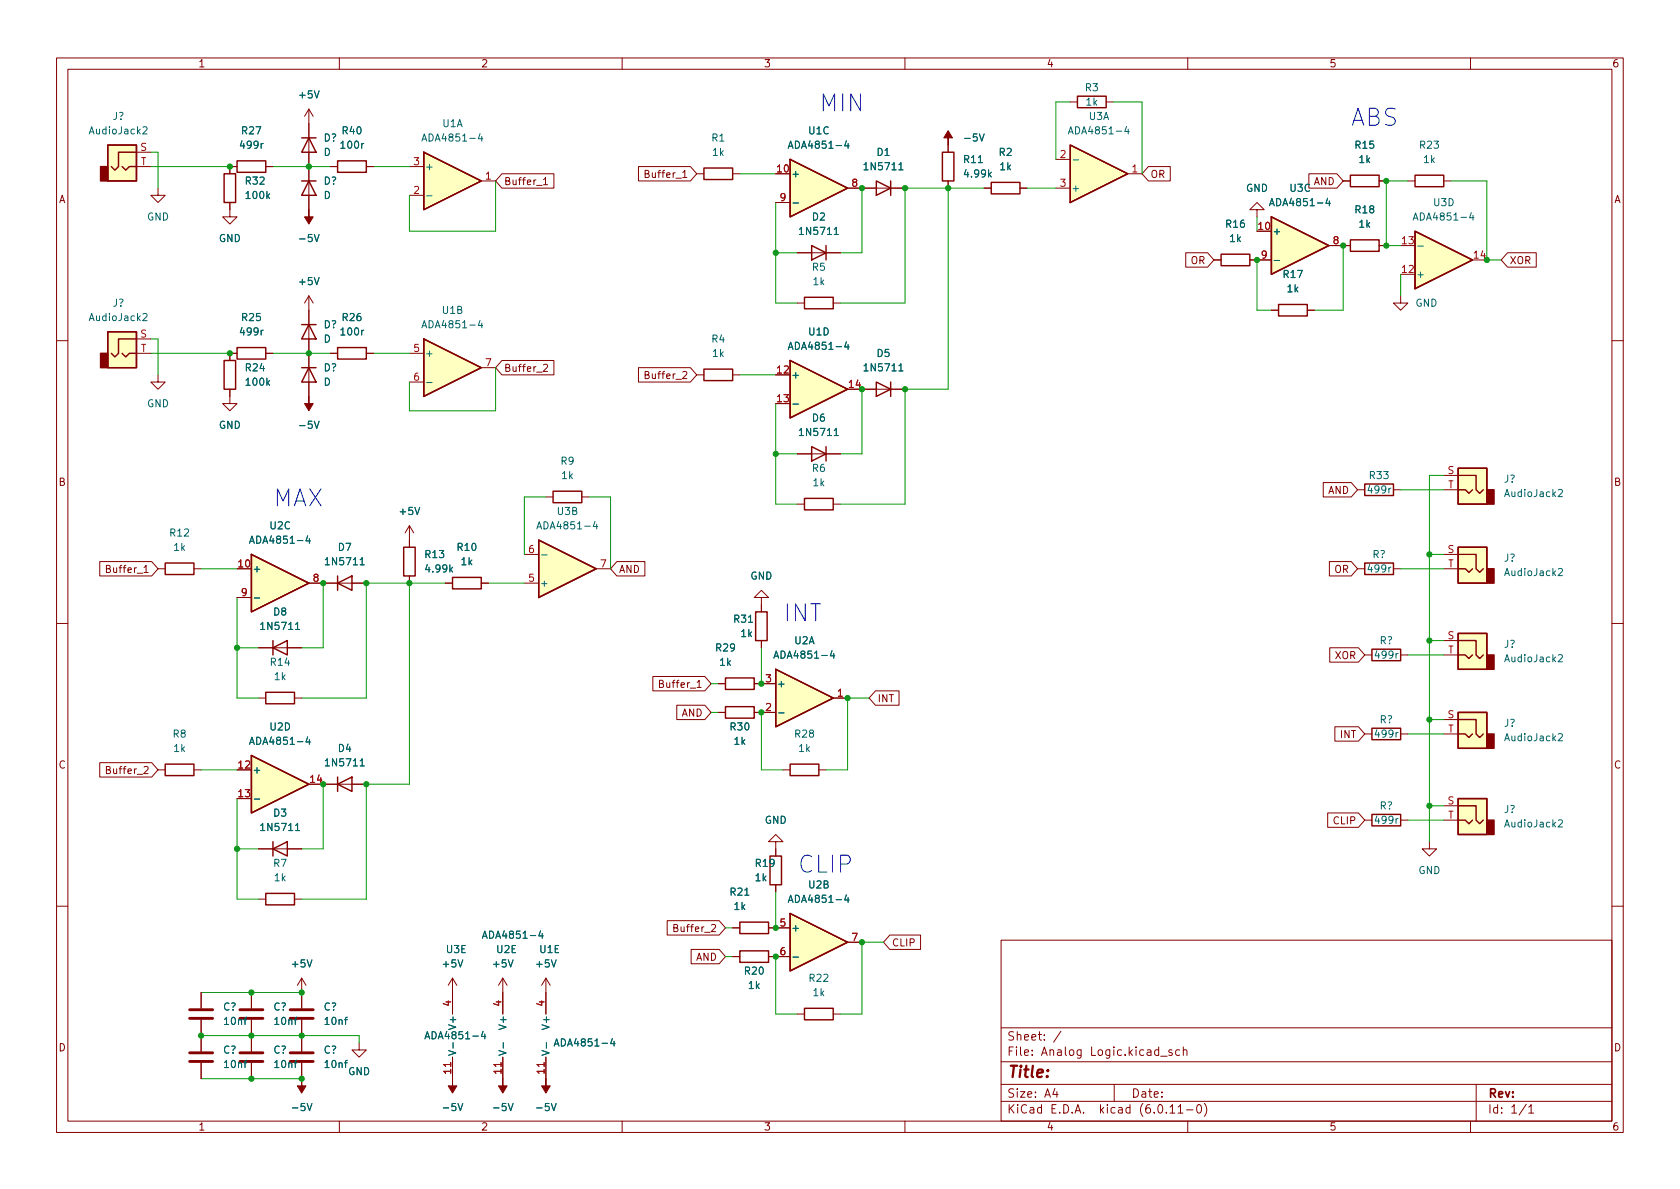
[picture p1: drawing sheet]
<svg xmlns="http://www.w3.org/2000/svg" width="297mm" height="210mm" viewBox="0 0 297 210" stroke-linecap="round" stroke-linejoin="round" font-family="sans-serif">
<g fill="none" stroke="#840000" stroke-width=".18">
<path d="M10 10.2h277v190.1h-277zM12 12.2h273v186.1h-273zM54.6 19.3v17.8M54.6 19.3l-.8 1.3M54.6 19.3l.8 1.3M60 10.2v2M110 10.2v2M160 10.2v2M189.2 18h1.3M195.6 18h1.2M210 10.2v2M260 10.2v2"/>
<path d="M24.1 29.5h2.6M24.1 26.9h2.6M27.9 33.3v1.2h1.3l-1.3 1.3-1.2-1.3h1.2M40.6 35.8v2.5h1.3l-1.3 1.3-1.2-1.3h1.2M41.9 29.5h-1.3v1.2M47 29.5h1.3M58.4 29.5h1.3M64.8 29.5h1.2M72.4 29.5h2.5M72.4 34.5h2.5M85.1 32h2.5M88.7 30.7h9.2v2.6h-9.2l-1.1-1.3z"/>
<path d="M96.1 31.8l.4-.4v1.3M96.1 32.7h.7M112.9 29.5h9.2l1.1 1.2-1.1 1.3h-9.2zM120.7 30.5l.4-.4v1.3M120.7 31.4h.7M123.2 30.7h1.3M129.5 30.7h1.3M137.2 30.7h2.5M137.2 35.8h2.5M149.9 33.3h10.1M167.6 25.6v1.3M167.6 32v1.3"/>
<path d="M174 33.3h1.3M180.3 33.3h1.3M186.7 28.2h2.5M186.7 33.3h2.5M199.4 30.7h2.5M203 29.5h3.9v2.5h-3.9l-1.1-1.3zM222.2 37.1h1.3l-1.3-1.3-1.2 1.3h1.2v1.2M231.4 30.7h5l1.1 1.3-1.1 1.3h-5zM237.5 32h1.3M243.8 32h1.3M248.9 32h1.3M255.3 32h1.2"/>
<path d="M24.1 59.9h2.6M54.6 52.3v17.8M54.6 52.3l-.8 1.3M54.6 52.3l.8 1.3M141 44.7h7.6M141 53.6h1.2M147.3 53.6h1.3M209.6 44.7h3.9l1.1 1.3-1.1 1.2h-3.9zM214.6 46h1.3M221 46h3.8M222.2 40.9h2.6M224.8 54.9h1.3"/>
<path d="M231.1 54.9h1.3M234.9 43.4h3.9M243.8 43.4h1.3M247.6 52.3v1.3h1.3l-1.3 1.3-1.2-1.3h1.2M247.6 48.5h2.6M247.6 43.4h2.6M260.3 46h2.6M266.5 44.7h5.1v2.5h-5.1l-1.1-1.2zM10 60.2h2M24.1 62.5h2.6M27.9 66.3v1.3h1.3l-1.3 1.2-1.2-1.2h1.2M40.6 68.8v2.6h1.3l-1.3 1.2-1.2-1.2h1.2"/>
<path d="M41.9 62.5h-1.3v1.2M47 62.5h1.3M58.4 62.5h1.3M64.8 62.5h1.2M72.4 62.5h2.5M72.4 67.6h2.5M85.1 65h2.5M88.7 63.7h9.2v2.6h-9.2l-1.1-1.3zM96.1 64.5l.5-.1 .2 .4-.8 .9h.8M112.9 65h9.2l1.1 1.3-1.1 1.3h-9.2zM120.7 65.8l.5-.1 .2 .3-.7 1h.7M123.2 66.3h1.3"/>
<path d="M129.5 66.3h1.3M137.2 66.3h2.5M137.2 71.4h2.5M149.9 68.8h10.1M285 60.2h2M17.6 99.3h9.2l1.1 1.3-1.1 1.2h-9.2zM72.4 93v3.8M72.4 93l-.8 1.2M72.4 93l.8 1.2M92.7 98h2.5M96.5 87.9h1.3M102.9 87.9h1.2"/>
<path d="M109.1 99.3h4.9v2.5h-4.9l-1.2-1.2zM141 80.3h7.6M141 89.1h1.2M147.3 89.1h1.3M234 85.3h4.9l1.1 1.3-1.1 1.3h-4.9zM235 99.3h3.9l1.1 1.3-1.1 1.2h-3.9zM240 86.6h1.3M246.4 86.6h1.2M255.3 98h2.5M255.3 84.1h2.5M255.3 86.6h2.5M10 110.2h2"/>
<path d="M25.5 100.3l.3-.3v1.2M25.5 101.2h.7M27.9 100.6h1.3M34.3 100.6h1.3M41.9 100.6h2.5M41.9 105.7h2.5M45.7 114.5h7.6M54.6 103.1h10.2M72.4 101.8v1.3M78.7 103.1h1.3M85.1 103.1h1.3M92.7 103.1h2.5"/>
<path d="M105.4 100.6h2.5M115.4 119.6h9.2l1.1 1.3-1.1 1.3h-9.2zM134.6 105.7h1.3l-1.3-1.3-1.3 1.3h1.3v2.5M134.6 113.3v1.2M235.1 114.5h5.1l1.1 1.3-1.1 1.3h-5.1zM240 100.6h1.3M241.3 115.8h1.3M246.4 100.6h1.2M247.6 115.8h1.3M255.3 100.6h2.5M255.3 113.3h2.5M255.3 115.8h2.5"/>
<path d="M285 110.2h2M17.6 134.9h9.2l1.1 1.2-1.1 1.3h-9.2zM25.5 135.7l.5-.2 .2 .4-.8 .9h.8M27.9 136.1h1.3M34.3 136.1h1.3M41.9 136.1h2.5M45.7 123.4h1.3M52.1 123.4h1.2M54.6 138.7h10.2M119.7 124.7h4.9l1.1 1.3-1.1 1.2h-4.9zM123.3 120.7l.3-.4v1.3M123.3 121.6h.7"/>
<path d="M127 120.9h1.3M127 126h1.3M133.3 120.9h3.9M133.3 126h3.9M138.4 136.1h1.3M144.8 136.1h1.2M147.3 123.4h2.6M154.8 122.2h4.2v2.5h-4.2l-1.1-1.3zM236 128.5h4.2l1.1 1.3-1.1 1.3h-4.2zM241.3 129.8h1.3M247.6 129.8h1.3M255.3 129.8h2.5"/>
<path d="M255.3 127.2h2.5M41.9 141.2h2.5M45.7 159h1.3M45.7 150.1h7.6M52.1 159h1.2M137.2 148.8h1.2l-1.2-1.2-1.3 1.2h1.3v2.6M137.2 156.5v1.2M234.7 143.8h5.5l1.1 1.2-1.1 1.3h-5.5zM241.3 145h1.3M247.6 145h1.3M252.7 148.8v1.3h1.3l-1.3 1.3-1.2-1.3h1.2M255.3 145h2.5"/>
<path d="M255.3 142.5h2.5M10 160.2h2M35.6 175.5v2.8M44.4 175.5v2.8M53.3 173v5.3M53.3 173l-.7 1.2M53.3 173l.8 1.2M80 173l-.8 1.2M80 173v6.3M80 173l.8 1.2M88.9 173l-.8 1.2M88.9 173v6.3"/>
<path d="M88.9 173l.8 1.2M96.5 173l-.7 1.2M96.5 173v6.3M96.5 173l.8 1.2M118 162.8h9.2l1.1 1.3-1.1 1.2h-9.2zM122.2 167.9h5l1.1 1.3-1.1 1.2h-5zM125.8 163.6l.5-.1 .2 .3-.8 .9h.8M129.5 169.2h1.3M129.5 164.1h1.3M135.9 169.2h3.8M135.9 164.1h3.8M141 179.3h1.2"/>
<path d="M147.3 179.3h1.3M149.9 166.6h2.5M157.3 165.3h5.5v2.6h-5.5l-1.1-1.3zM177 166.3h108v32h-108zM285 160.2h2M35.6 180.3v5.6M35.6 188v2.7M44.4 180.3v5.6M44.4 188v2.7M53.3 180.3v5.6M53.3 188v2.7M60 198.3v2"/>
<path d="M63.5 184.4v1.3h1.3l-1.3 1.2-1.3-1.2h1.3M80 186.9v3.8M88.9 186.9v3.8M96.5 186.9v3.8M110 198.3v2M160 198.3v2M177 194.8h108M177 191.8h108M177 187.8h108M177 181.8h108M182.5 186.5v.1M182.5 185.7v.1"/>
<path d="M184.6 183.8v.1M184.6 183v.1M187.6 182.4l-1.3 1.9M197 191.8v3M209.2 185.8l.2-.2 .4 .1 .1 .9M209.2 185.1v1.5M210 198.3v2M211.8 195.4l.1-.1a.81 .81 0 0 1 .6 .7 .81 .81 0 0 1-.3 .8h-.1a.81 .81 0 0 1-.6-.6 .81 .81 0 0 1 .3-.8zM212.9 195.1a1.72 1.72 0 0 1 0 2.3M260 198.3v2M261 191.8v6.5M270.3 195.8l.4-.5v1.5"/>
<path d="M270.3 196.8h.9"/>
</g>
<g fill="none" stroke="#840000" stroke-width=".25">
<path d="M190.5 17h5.1v2h-5.1zM19 25.6h5.1v6.4h-5.1zM21.6 29.5l.6 .6 .7-.6h1.2M24.1 26.9h-3.1v2.6l-.7 .6-.6-.6M39.6 30.7h2.1v5.1h-2.1zM41.9 28.4h5.1v2.1h-5.1zM53.3 32h2.6M53.3 24.4h2.6M54.6 32l1.3 2.5h-2.6zM54.6 24.4l1.3 2.5h-2.6zM59.7 28.4h5.1v2.1h-5.1zM74.9 26.9l10.2 5.1-10.2 5.1z"/>
<path d="M124.5 29.7h5v2h-5zM139.7 28.2l10.2 5.1-10.2 5zM154.9 32l2.6 1.3-2.6 1.2zM157.5 32v2.5M166.6 26.9h2.1v5.1h-2.1zM175.3 32.3h5v2h-5zM189.2 25.6l10.2 5.1-10.2 5.1zM224.8 38.3l10.1 5.1-10.1 5.1zM238.8 31h5v2h-5zM250.2 31h5.1v2h-5.1zM19 58.7h5.1v6.3h-5.1zM24.1 59.9h-3.1v2.6l-.7 .6-.6-.6"/>
<path d="M53.3 57.4h2.6M54.6 57.4l1.3 2.5h-2.6zM74.9 59.9l10.2 5.1-10.2 5.1zM142.2 52.6h5.1v2h-5.1zM143.5 43.4l2.5 1.3-2.5 1.3zM146 43.4v2.6M215.9 45h5.1v2h-5.1zM226.1 53.8h5v2.1h-5zM238.8 42.4h5v2h-5zM250.2 40.9l10.1 5.1-10.1 5zM21.6 62.5l.6 .6 .7-.6h1.2M39.6 63.7h2.1v5.1h-2.1z"/>
<path d="M41.9 61.5h5.1v2h-5.1zM53.3 65h2.6M54.6 65l1.3 2.6h-2.6zM59.7 61.5h5.1v2h-5.1zM124.5 65.3h5v2h-5zM139.7 63.7l10.2 5.1-10.2 5.1zM143.5 79l2.5 1.3-2.5 1.2zM146 79v2.5M154.9 67.6l2.6 1.2-2.6 1.3zM157.5 67.6v2.5M29.2 99.6h5.1v2h-5.1zM44.4 98l10.2 5.1-10.2 5.1z"/>
<path d="M71.4 96.8h2v5h-2zM95.2 95.5l10.2 5.1-10.2 5.1zM97.8 86.9h5.1v2h-5.1zM142.2 88.1h5.1v2.1h-5.1zM241.3 99.6h5.1v2h-5.1zM241.3 85.6h5.1v2h-5.1zM257.8 82.8h5.1v6.3h-5.1zM257.8 96.8h5.1v6.3h-5.1zM257.8 86.6h1.3l.6 .6 .6-.6M257.8 84.1h3.2v2.5l.6 .6 .7-.6M257.8 98h3.2v2.6l.6 .6 .7-.6M48.3 114.5l2.5-1.2v2.5z"/>
<path d="M48.3 113.3v2.5M59.7 103.1l2.5-1.3v2.6zM59.7 101.8v2.6M80 102.1h5.1v2h-5.1zM128.3 119.9h5v2h-5zM133.6 108.2h2v5.1h-2zM137.2 118.4l10.1 5-10.1 5.1zM242.6 114.8h5v2h-5zM257.8 112h5.1v6.4h-5.1zM257.8 100.6h1.3l.6 .6 .6-.6M257.8 115.8h1.3l.6 .7 .6-.7M257.8 113.3h3.2v2.5l.6 .7 .7-.7"/>
<path d="M29.2 135.1h5.1v2.1h-5.1zM44.4 133.6l10.2 5.1-10.2 5.1zM47 122.4h5.1v2.1h-5.1zM59.7 138.7l2.5-1.3v2.5zM59.7 137.4v2.5M128.3 125h5v2h-5zM139.7 135.1h5.1v2.1h-5.1zM242.6 128.8h5v2h-5zM257.8 126h5.1v6.3h-5.1zM257.8 129.8h1.3l.6 .6 .6-.6M257.8 127.2h3.2v2.6l.6 .6 .7-.6M47 158h5.1v2h-5.1z"/>
<path d="M48.3 150.1l2.5-1.3v2.6zM48.3 148.8v2.6M136.1 151.4h2.1v5.1h-2.1zM242.6 144h5v2h-5zM257.8 141.2h5.1v6.4h-5.1zM257.8 145h1.3l.6 .7 .6-.7M257.8 142.5h3.2v2.5l.6 .7 .7-.7M130.8 168.1h5.1v2.1h-5.1zM130.8 163.1h5.1v2h-5.1zM139.7 161.5l10.2 5.1-10.2 5.1zM142.2 178.3h5.1v2h-5.1z"/>
</g>
<g fill="#ffffc2" stroke="#ffffc2" stroke-width=".18">
<path d="M250.2 40.9l10.1 5.1-10.1 5z"/>
<path d="M224.8 38.3l10.1 5.1-10.1 5.1z"/>
<path d="M189.2 25.6l10.2 5.1-10.2 5.1z"/>
<path d="M139.7 28.2l10.2 5.1-10.2 5z"/>
<path d="M95.2 95.5l10.2 5.1-10.2 5.1z"/>
<path d="M257.8 82.8h5.1v6.3h-5.1z"/>
<path d="M257.8 96.8h5.1v6.3h-5.1z"/>
<path d="M257.8 112h5.1v6.4h-5.1z"/>
<path d="M44.4 98l10.2 5.1-10.2 5.1z"/>
<path d="M257.8 126h5.1v6.3h-5.1z"/>
<path d="M257.8 141.2h5.1v6.4h-5.1z"/>
<path d="M44.4 133.6l10.2 5.1-10.2 5.1z"/>
<path d="M139.7 63.7l10.2 5.1-10.2 5.1z"/>
<path d="M74.9 59.9l10.2 5.1-10.2 5.1z"/>
<path d="M139.7 161.5l10.2 5.1-10.2 5.1z"/>
<path d="M19 58.7h5.1v6.3h-5.1z"/>
<path d="M137.2 118.4l10.1 5-10.1 5.1z"/>
<path d="M19 25.6h5.1v6.4h-5.1z"/>
<path d="M74.9 26.9l10.2 5.1-10.2 5.1z"/>
</g>
<g fill="none" stroke="#006464" stroke-width=".18">
<path d="M55.6 16.1l.4 1.2 .4-1.2M25.3 22.5l.5-.1 .2 .4-.8 .9h.8M46.5 25.4l-.3 .2M47.3 34.6l.4 .5M47.7 34.3l-.5 .4M64.3 25.4l-.3 .2M75.4 34.6h1M84.9 23.6l-.3 .9h.8M85.2 24.1v.9M140.2 35.9h1M149.6 24.9l-.3 .9h.8M150 25.4v.8"/>
<path d="M158.9 29.1l.4-.3v1.2M158.9 30h.8M173 28.8h.7M173.2 23.7l.4 1.3 .4-1.3M174.9 30.8l.4 .5M175.3 30.5l-.5 .4M189.7 28.3h1M199.2 22.4l-.3 .9h.8M199.5 22.8v.9M234.7 35.1l-.3 .9h.8M235 35.5v.9M260.1 37.6l-.3 .9h.8"/>
<path d="M260.4 38.1v.8M25.3 55.6l.5-.2 .2 .4-.8 .9h.8M46.5 58.4l-.3 .2M55.6 49.1l.4 1.3 .4-1.3M55.6 41.5l.4 1.2 .4-1.2M64.3 58.4l-.3 .2M84.9 56.6l-.3 .9h.8M85.2 57.1v.9M147.5 40.6l.4-.4v1.3M147.5 41.5h.7M225.3 46.1h1M250.7 43.5h1"/>
<path d="M47.3 67.6l.4 .5M47.7 67.3l-.5 .5M55.6 74.5l.4 1.3 .4-1.3M75.4 67.6h1M140.2 71.5h1M147.5 76.1l.4-.3v1.2M147.5 77h.7M149.6 60.5l-.3 .9h.8M150 60.9v.9M158.9 64.7l.4-.4v1.3M158.9 65.6h.8M54.4 94.7l-.3 .9h.8"/>
<path d="M54.7 95.2v.9M63.7 99l.3-.4v1.3M63.7 99.9h.7M73.4 89.7l.4 1.3 .4-1.3M95.8 98.1h.9M105.2 92.2l-.3 .9h.8M105.5 92.7v.8M245.9 86.3l-.3 .3M275.5 86.7l.5-.2 .3 .4-.8 .9h.8M45 105.7h.9M52.3 110.4l.3-.4v1.3M52.3 111.3h.7"/>
<path d="M79.7 100.7l.3 .5M80 100.3l-.5 .5M132.3 110h.8M147.1 115.1l-.3 .9h.8M147.4 115.5v.9M245.9 100.3l-.3 .2M247.2 115.5l-.4 .3M275.5 100.6l.5-.1 .3 .4-.8 .9h.8M275.5 115.9l.5-.1 .3 .3-.8 .9h.8M54.4 130.3l-.3 .9h.8M54.7 130.8v.8M63.7 134.5l.3-.3v1.2"/>
<path d="M63.7 135.4h.7M137.7 126.1h.9M247.2 129.5l-.4 .3M275.5 129.8l.5-.1 .3 .4-.8 .9h.8M45 141.3h.9M52.3 146l.3-.4v1.3M52.3 146.9h.7M131.7 158.3h.7M149.6 158.2l-.3 .9h.8M150 158.7v.9M247.2 144.8l-.4 .2M275.5 145.1l.5-.1 .3 .3-.8 .9h.8"/>
<path d="M43.6 179.9l-.3 .2v1.1M52.5 179.9l-.3 .2v1.1M54.3 169.7l.4 1.3 .5-1.3M61.4 179.9l-.3 .2v1.1M81 169.7l.4 1.3 .4-1.3M89.9 169.7l.4 1.3 .4-1.3M95.6 164.6l-.3 .9h.8M95.9 165.1v.8M97.5 169.7l.4 1.3 .4-1.3M140.2 169.2h1M43.1 180.3h.5M43.1 187.9h.5"/>
<path d="M43.6 187.5l-.3 .2v1.1M52 180.3h.5M52 187.9h.5M52.5 187.5l-.3 .2v1.1M54.3 195.1l.4 1.3 .5-1.3M60.9 180.3h.5M60.9 187.9h.5M61.4 187.5l-.3 .2v1.1M80.1 184.4v.9M81 195.1l.4 1.3 .4-1.3M85.4 182.4l-.3 .9h.8M85.7 182.9v.8"/>
<path d="M89 184.4v.9M89.9 195.1l.4 1.3 .4-1.3M96.6 184.4v.9M97.5 195.1l.4 1.3 .4-1.3M108.3 183.6l-.3 .9h.8M108.6 184.1v.9"/>
</g>
<path d="M33.5 178.6h4.1M42.4 178.6h4.1M51.3 178.6h4.1M33.5 180.1h4.1M33.5 187.7h4.1M33.5 186.2h4.1M42.4 180.1h4.1M42.4 187.7h4.1M42.4 186.2h4.1M51.3 180.1h4.1M51.3 187.7h4.1M51.3 186.2h4.1" fill="none" stroke="#840000" stroke-width=".51"/>
<g fill="#840000" stroke="#840000" stroke-width=".18">
<path d="M80 190.7v1.3h.8l-.8 1.3-.8-1.3h.8z"/>
<path d="M53.3 190.7v1.3h.8l-.8 1.3-.7-1.3h.7z"/>
<path d="M88.9 190.7v1.3h.8l-.8 1.3-.8-1.3h.8z"/>
<path d="M96.5 190.7v1.3h.8l-.8 1.3-.7-1.3h.7z"/>
<path d="M167.6 23.1l.8 1.3h-.8v1.2v-1.2h-.7z"/>
<path d="M54.6 70.1v1.3h.8l-.8 1.2-.8-1.2h.8z"/>
<path d="M54.6 37.1v1.2h.8l-.8 1.3-.8-1.3h.8z"/>
</g>
<path d="M79.7 187.9v.7M88.6 187.9v.7M96.2 187.9v.7" fill="none" stroke="#a90000" stroke-width=".18"/>
<g fill="#840000" stroke="#840000" stroke-width=".25">
<path d="M262.9 86.6h1.3v2.5h-1.3z"/>
<path d="M262.9 100.6h1.3v2.5h-1.3z"/>
<path d="M262.9 115.8h1.3v2.6h-1.3z"/>
<path d="M262.9 129.8h1.3v2.5h-1.3z"/>
<path d="M262.9 145h1.3v2.6h-1.3z"/>
<path d="M17.8 62.5h1.2v2.5h-1.2z"/>
<path d="M17.8 29.5h1.2v2.5h-1.2z"/>
</g>
<g fill="none" stroke="#009600" stroke-width=".18">
<path d="M189.2 18h-2.5v10.2M196.8 18h5.1v12.7M26.7 29.5h13.9M26.7 26.9h1.2v6.4M48.3 29.5h10.1M66 29.5h6.4M87.6 32v8.9h-15.2v-6.4M130.8 30.7h6.4M137.2 35.8v17.8h3.8M152.4 33.3v11.4h-3.8M167.6 33.3v35.5h-7.6v20.3h-11.4M174 33.3h-14v20.3h-11.4"/>
<path d="M181.6 33.3h5.1M222.2 38.3v2.6M248.9 32h-3.8v11.4h2.5M256.5 32h6.4v14h2.5M26.7 59.9h1.2v6.4M137.2 44.7h3.8M222.2 46v8.9h2.6M237.5 43.4v11.5h-5.1M247.6 48.5v3.8M26.7 62.5h13.9M48.3 62.5h10.1M66 62.5h6.4"/>
<path d="M87.6 65v7.6h-15.2v-5M130.8 66.3h6.4M137.2 71.4v17.7h3.8M152.4 68.8v11.5h-3.8M96.5 87.9h-3.8v10.1M104.1 87.9h3.8v12.7M137.2 80.3h3.8M247.6 86.6h7.7M252.7 98h2.6M255.3 84.1h-2.6v64.7M35.6 100.6h6.3M41.9 105.7v17.7h3.8"/>
<path d="M41.9 114.5h3.8M57.1 103.1v11.4h-3.8M72.4 103.1v35.6h-7.6v20.3h-11.5M78.7 103.1h-13.9v20.3h-11.5M86.4 103.1h6.3M134.6 114.5v6.4M247.6 100.6h7.7M248.9 115.8h6.4M252.7 113.3h2.6M35.6 136.1h6.3M57.1 138.7v11.4h-3.8M125.7 120.9h1.3"/>
<path d="M125.7 126h1.3M134.6 126v10.1h3.8M153.7 123.4h-3.8v12.7h-3.9M248.9 129.8h6.4M252.7 127.2h2.6M41.9 141.2v17.8h3.8M41.9 150.1h3.8M137.2 157.7v6.4M248.9 145h6.4M252.7 142.5h2.6M35.6 175.5h17.7M128.3 169.2h1.2"/>
<path d="M128.3 164.1h1.2M137.2 169.2v10.1h3.8M156.2 166.6h-3.8v12.7h-3.8M35.6 190.7h17.7M35.6 183.1h27.9v1.3"/>
</g>
<g fill="#009600" stroke="#009600" stroke-width=".18">
<circle cx="53.3" cy="190.7" r=".46"/>
<circle cx="53.3" cy="183.1" r=".46"/>
<circle cx="35.6" cy="183.1" r=".46"/>
<circle cx="44.4" cy="175.5" r=".46"/>
<circle cx="53.3" cy="175.5" r=".46"/>
<circle cx="44.4" cy="190.7" r=".46"/>
<circle cx="44.4" cy="183.1" r=".46"/>
<circle cx="57.1" cy="138.7" r=".46"/>
<circle cx="64.8" cy="138.7" r=".46"/>
<circle cx="72.4" cy="103.1" r=".46"/>
<circle cx="64.8" cy="103.1" r=".46"/>
<circle cx="57.1" cy="103.1" r=".46"/>
<circle cx="41.9" cy="150.1" r=".46"/>
<circle cx="41.9" cy="114.5" r=".46"/>
<circle cx="54.6" cy="62.5" r=".46"/>
<circle cx="40.6" cy="62.5" r=".46"/>
<circle cx="40.6" cy="29.5" r=".46"/>
<circle cx="54.6" cy="29.5" r=".46"/>
<circle cx="134.6" cy="126" r=".46"/>
<circle cx="152.4" cy="166.6" r=".46"/>
<circle cx="137.2" cy="169.2" r=".46"/>
<circle cx="137.2" cy="164.1" r=".46"/>
<circle cx="149.9" cy="123.4" r=".46"/>
<circle cx="134.6" cy="120.9" r=".46"/>
<circle cx="137.2" cy="44.7" r=".46"/>
<circle cx="137.2" cy="80.3" r=".46"/>
<circle cx="252.7" cy="127.2" r=".46"/>
<circle cx="252.7" cy="142.5" r=".46"/>
<circle cx="252.7" cy="113.3" r=".46"/>
<circle cx="252.7" cy="98" r=".46"/>
<circle cx="167.6" cy="33.3" r=".46"/>
<circle cx="160" cy="33.3" r=".46"/>
<circle cx="160" cy="68.8" r=".46"/>
<circle cx="152.4" cy="68.8" r=".46"/>
<circle cx="152.4" cy="33.3" r=".46"/>
<circle cx="237.5" cy="43.4" r=".46"/>
<circle cx="245.1" cy="32" r=".46"/>
<circle cx="245.1" cy="43.4" r=".46"/>
<circle cx="262.9" cy="46" r=".46"/>
<circle cx="222.2" cy="46" r=".46"/>
</g>
<g font-size="4.2" fill="#0000c2">
<text x="144.8" y="19.7">MIN</text>
<text x="238.8" y="22.3">ABS</text>
<text x="48.3" y="89.6">MAX</text>
<text x="138.4" y="109.9">INT</text>
<text x="141" y="154.4">CLIP</text>
</g>
<text font-size="2.8" fill="#840000" x="178" y="191.2">Title:</text>
<g font-size="2.1" fill="#840000">
<text x="178" y="184.5">Sheet:</text>
<text x="178" y="187.2">File:</text>
<text x="184.4" y="187.2">Analog</text>
<text x="193.5" y="187.2">Logic.kicad_sch</text>
<text x="178" y="197.4">KiCad</text>
<text x="178" y="194.6">Size:</text>
<text x="184.7" y="194.6">A4</text>
<text x="185.7" y="197.4">E.D.A.</text>
<text x="194.6" y="197.4">kicad</text>
<text x="200" y="194.6">Date:</text>
<text x="201.8" y="197.4">(6.0.11-0)</text>
<text x="263" y="194.6">Rev:</text>
<text x="263" y="197.4">Id:</text>
<text x="267.1" y="197.4">1/1</text>
</g>
<g font-size="1.8" fill="#840000">
<text x="35" y="12.3">1</text>
<text x="85" y="12.3">2</text>
<text x="135" y="12.3">3</text>
<text x="185" y="12.3">4</text>
<text x="235" y="12.3">5</text>
<text x="285" y="12.3">6</text>
<text x="89.1" y="33.1">Buffer_1</text>
<text x="113.7" y="31.8">Buffer_1</text>
<text x="203.4" y="31.8">OR</text>
<text x="232.2" y="33.1">AND</text>
<text x="10.4" y="36.3">A</text>
<text x="285.4" y="36.3">A</text>
<text x="210.4" y="47.1">OR</text>
<text x="266.9" y="47.1">XOR</text>
<text x="89.1" y="66.1">Buffer_2</text>
<text x="113.7" y="67.4">Buffer_2</text>
<text x="10.3" y="86.3">B</text>
<text x="234.8" y="87.7">AND</text>
<text x="285.3" y="86.3">B</text>
<text x="18.4" y="101.7">Buffer_1</text>
<text x="109.4" y="101.7">AND</text>
<text x="235.8" y="101.7">OR</text>
<text x="235.9" y="116.9">XOR</text>
<text x="116.2" y="122">Buffer_1</text>
<text x="155.1" y="124.6">INT</text>
<text x="120.5" y="127.1">AND</text>
<text x="236.8" y="130.9">INT</text>
<text x="10.3" y="136.3">C</text>
<text x="18.4" y="137.3">Buffer_2</text>
<text x="285.3" y="136.3">C</text>
<text x="235.5" y="146.1">CLIP</text>
<text x="118.8" y="165.2">Buffer_2</text>
<text x="157.6" y="167.7">CLIP</text>
<text x="123" y="170.3">AND</text>
<text x="10.3" y="186.3">D</text>
<text x="285.3" y="186.3">D</text>
<text x="35" y="200.3">1</text>
<text x="85" y="200.3">2</text>
<text x="135" y="200.3">3</text>
<text x="185" y="200.3">4</text>
<text x="235" y="200.3">5</text>
<text x="285" y="200.3">6</text>
</g>
<g font-size="1.8" fill="#006464">
<text x="52.6" y="17.8">+5V</text>
<text x="191.7" y="16.5">R3</text>
<text x="19.9" y="21.6">J?</text>
<text x="78.1" y="22.9">U1A</text>
<text x="191.8" y="19.1">1k</text>
<text x="192.4" y="21.6">U3A</text>
<text x="15.6" y="24.1">AudioJack2</text>
<text x="42.2" y="26.7">499r</text>
<text x="42.5" y="24.1">R27</text>
<text x="57.2" y="25.4">D?</text>
<text x="57.2" y="27.9">D</text>
<text x="59.9" y="26.7">100r</text>
<text x="60.3" y="24.1">R40</text>
<text x="74.4" y="25.4">ADA4851-4</text>
<text x="125.7" y="25.4">R1</text>
<text x="125.8" y="27.9">1k</text>
<text x="139.2" y="26.7">ADA4851-4</text>
<text x="142.8" y="24.1">U1C</text>
<text x="154.9" y="27.9">D1</text>
<text x="170.2" y="25.4">-5V</text>
<text x="170.2" y="29.2">R11</text>
<text x="176.5" y="27.9">R2</text>
<text x="188.7" y="24.1">ADA4851-4</text>
<text x="239.4" y="26.7">R15</text>
<text x="240.1" y="29.2">1k</text>
<text x="250.8" y="26.7">R23</text>
<text x="251.5" y="29.2">1k</text>
<text x="43.2" y="33">R32</text>
<text x="43.2" y="35.6">100k</text>
<text x="57.2" y="33">D?</text>
<text x="57.2" y="35.6">D</text>
<text x="75.1" y="30.5">+</text>
<text x="139.8" y="31.8">+</text>
<text x="152.4" y="30.5">1N5711</text>
<text x="170.2" y="31.8">4.99k</text>
<text x="176.6" y="30.5">1k</text>
<text x="189.4" y="34.3">+</text>
<text x="220.2" y="34.3">GND</text>
<text x="227.9" y="34.3">U3C</text>
<text x="25.9" y="39.4">GND</text>
<text x="141" y="41.9">1N5711</text>
<text x="143.5" y="39.4">D2</text>
<text x="216.5" y="40.6">R16</text>
<text x="224.3" y="36.8">ADA4851-4</text>
<text x="224.9" y="41.9">+</text>
<text x="239.4" y="38.1">R18</text>
<text x="240.1" y="40.6">1k</text>
<text x="249.7" y="39.4">ADA4851-4</text>
<text x="253.3" y="36.8">U3D</text>
<text x="38.6" y="43.2">GND</text>
<text x="52.6" y="43.2">-5V</text>
<text x="217.2" y="43.2">1k</text>
<text x="52.6" y="50.8">+5V</text>
<text x="143.5" y="48.3">R5</text>
<text x="143.6" y="50.8">1k</text>
<text x="226.7" y="49.5">R17</text>
<text x="227.4" y="52.1">1k</text>
<text x="250.3" y="49.5">+</text>
<text x="15.6" y="57.2">AudioJack2</text>
<text x="19.9" y="54.6">J?</text>
<text x="42.2" y="59.7">499r</text>
<text x="42.5" y="57.2">R25</text>
<text x="57.2" y="58.4">D?</text>
<text x="59.9" y="59.7">100r</text>
<text x="60.3" y="57.2">R26</text>
<text x="74.4" y="58.4">ADA4851-4</text>
<text x="78" y="55.9">U1B</text>
<text x="142.8" y="59.7">U1D</text>
<text x="250.2" y="54.6">GND</text>
<text x="57.2" y="61">D</text>
<text x="75.1" y="63.5">+</text>
<text x="125.7" y="61">R4</text>
<text x="125.8" y="63.5">1k</text>
<text x="139.2" y="62.2">ADA4851-4</text>
<text x="154.9" y="63.5">D5</text>
<text x="43.2" y="66">R24</text>
<text x="43.2" y="68.6">100k</text>
<text x="57.2" y="66">D?</text>
<text x="57.2" y="68.6">D</text>
<text x="139.8" y="67.3">+</text>
<text x="152.4" y="66">1N5711</text>
<text x="25.9" y="72.4">GND</text>
<text x="38.6" y="76.2">GND</text>
<text x="52.6" y="76.2">-5V</text>
<text x="141" y="77.5">1N5711</text>
<text x="143.5" y="74.9">D6</text>
<text x="99" y="82.6">R9</text>
<text x="143.5" y="83.8">R6</text>
<text x="99.1" y="85.1">1k</text>
<text x="143.6" y="86.4">1k</text>
<text x="241.6" y="87.6">499r</text>
<text x="241.9" y="85.1">R33</text>
<text x="265.8" y="85.7">J?</text>
<text x="265.8" y="88.3">AudioJack2</text>
<text x="29.8" y="95.3">R12</text>
<text x="47.5" y="94">U2C</text>
<text x="70.4" y="91.4">+5V</text>
<text x="94.7" y="94">ADA4851-4</text>
<text x="98.3" y="91.4">U3B</text>
<text x="30.6" y="97.8">1k</text>
<text x="43.9" y="96.5">ADA4851-4</text>
<text x="44.6" y="101.6">+</text>
<text x="57.2" y="100.3">1N5711</text>
<text x="59.6" y="97.8">D7</text>
<text x="74.9" y="99.1">R13</text>
<text x="74.9" y="101.6">4.99k</text>
<text x="80.6" y="97.8">R10</text>
<text x="81.4" y="100.3">1k</text>
<text x="241.6" y="101.6">499r</text>
<text x="242.6" y="99.1">R?</text>
<text x="265.8" y="99.7">J?</text>
<text x="95.4" y="104.1">+</text>
<text x="132.6" y="102.9">GND</text>
<text x="265.8" y="102.2">AudioJack2</text>
<text x="45.8" y="111.8">1N5711</text>
<text x="48.2" y="109.2">D8</text>
<text x="129.5" y="110.5">R31</text>
<text x="130.8" y="113">1k</text>
<text x="47.6" y="118.1">R14</text>
<text x="126.3" y="115.6">R29</text>
<text x="127.1" y="118.1">1k</text>
<text x="136.6" y="116.8">ADA4851-4</text>
<text x="140.3" y="114.3">U2A</text>
<text x="242.8" y="116.8">499r</text>
<text x="243.9" y="114.3">R?</text>
<text x="265.8" y="114.9">J?</text>
<text x="265.8" y="117.5">AudioJack2</text>
<text x="48.3" y="120.7">1k</text>
<text x="137.3" y="121.9">+</text>
<text x="30.4" y="130.8">R8</text>
<text x="47.5" y="129.5">U2D</text>
<text x="128.9" y="129.5">R30</text>
<text x="140.3" y="130.8">R28</text>
<text x="242.8" y="130.8">499r</text>
<text x="243.9" y="128.3">R?</text>
<text x="265.8" y="128.9">J?</text>
<text x="265.8" y="131.4">AudioJack2</text>
<text x="30.6" y="133.4">1k</text>
<text x="43.9" y="132.1">ADA4851-4</text>
<text x="44.6" y="137.2">+</text>
<text x="57.2" y="135.9">1N5711</text>
<text x="59.6" y="133.4">D4</text>
<text x="129.6" y="132.1">1k</text>
<text x="141" y="133.4">1k</text>
<text x="243.9" y="143.5">R?</text>
<text x="45.8" y="147.3">1N5711</text>
<text x="48.2" y="144.8">D3</text>
<text x="135.1" y="146.1">GND</text>
<text x="242.8" y="146.1">499r</text>
<text x="265.8" y="144.1">J?</text>
<text x="265.8" y="146.7">AudioJack2</text>
<text x="48.2" y="153.7">R7</text>
<text x="133.4" y="153.7">R19</text>
<text x="250.7" y="154.9">GND</text>
<text x="48.3" y="156.2">1k</text>
<text x="128.9" y="158.8">R21</text>
<text x="129.6" y="161.3">1k</text>
<text x="133.4" y="156.2">1k</text>
<text x="139.2" y="160">ADA4851-4</text>
<text x="142.8" y="157.5">U2B</text>
<text x="85.1" y="166.4">ADA4851-4</text>
<text x="139.8" y="165.1">+</text>
<text x="51.3" y="171.5">+5V</text>
<text x="78" y="171.5">+5V</text>
<text x="78.7" y="168.9">U3E</text>
<text x="86.9" y="171.5">+5V</text>
<text x="87.6" y="168.9">U2E</text>
<text x="94.5" y="171.5">+5V</text>
<text x="95.3" y="168.9">U1E</text>
<text x="131.4" y="172.7">R20</text>
<text x="142.9" y="174">R22</text>
<text x="39.4" y="179.1">C?</text>
<text x="48.3" y="179.1">C?</text>
<text x="57.2" y="179.1">C?</text>
<text x="132.2" y="175.3">1k</text>
<text x="143.6" y="176.5">1k</text>
<text x="39.4" y="181.6">10nf</text>
<text x="48.3" y="181.6">10nf</text>
<text x="57.2" y="181.6">10nf</text>
<text x="74.9" y="184.2">ADA4851-4</text>
<text x="81" y="182.3" transform="rotate(-90 81 182.3)">V+</text>
<text x="89.9" y="182.3" transform="rotate(-90 89.9 182.3)">V+</text>
<text x="97.5" y="182.3" transform="rotate(-90 97.5 182.3)">V+</text>
<text x="97.8" y="185.4">ADA4851-4</text>
<text x="39.4" y="186.7">C?</text>
<text x="39.4" y="189.2">10nf</text>
<text x="48.3" y="186.7">C?</text>
<text x="48.3" y="189.2">10nf</text>
<text x="57.2" y="186.7">C?</text>
<text x="57.2" y="189.2">10nf</text>
<text x="61.5" y="190.5">GND</text>
<text x="81" y="186.8" transform="rotate(-90 81 186.8)">V-</text>
<text x="89.9" y="186.8" transform="rotate(-90 89.9 186.8)">V-</text>
<text x="97.5" y="186.8" transform="rotate(-90 97.5 186.8)">V-</text>
<text x="51.3" y="196.9">-5V</text>
<text x="78" y="196.9">-5V</text>
<text x="86.9" y="196.9">-5V</text>
<text x="94.5" y="196.9">-5V</text>
</g>
<g font-size="1.8" fill="#a90000">
<text x="24.7" y="26.7">S</text>
<text x="24.8" y="29.2">T</text>
<text x="73" y="29.2">3</text>
<text x="187.3" y="27.9">2</text>
<text x="73" y="34.3">2</text>
<text x="85.7" y="31.7">1</text>
<text x="137.1" y="30.5">10</text>
<text x="137.7" y="35.6">9</text>
<text x="150.4" y="33">8</text>
<text x="187.3" y="33">3</text>
<text x="200" y="30.5">1</text>
<text x="222.2" y="40.6">10</text>
<text x="222.8" y="45.7">9</text>
<text x="235.5" y="43.2">8</text>
<text x="247.6" y="43.2">13</text>
<text x="260.3" y="45.7">14</text>
<text x="247.6" y="48.3">12</text>
<text x="24.7" y="59.7">S</text>
<text x="24.8" y="62.2">T</text>
<text x="73" y="62.2">5</text>
<text x="85.7" y="64.8">7</text>
<text x="73" y="67.3">6</text>
<text x="137.1" y="66">12</text>
<text x="137.1" y="71.1">13</text>
<text x="149.8" y="68.6">14</text>
<text x="255.9" y="83.8">S</text>
<text x="256" y="86.4">T</text>
<text x="41.9" y="100.3">10</text>
<text x="93.3" y="97.8">6</text>
<text x="106" y="100.3">7</text>
<text x="255.9" y="97.8">S</text>
<text x="256" y="100.3">T</text>
<text x="42.5" y="105.4">9</text>
<text x="55.2" y="102.9">8</text>
<text x="93.3" y="102.9">5</text>
<text x="255.9" y="113">S</text>
<text x="256" y="115.6">T</text>
<text x="135.2" y="125.7">2</text>
<text x="135.2" y="120.6">3</text>
<text x="147.9" y="123.2">1</text>
<text x="255.9" y="127">S</text>
<text x="256" y="129.5">T</text>
<text x="41.9" y="135.9">12</text>
<text x="41.9" y="141">13</text>
<text x="54.6" y="138.4">14</text>
<text x="255.9" y="142.2">S</text>
<text x="256" y="144.8">T</text>
<text x="137.7" y="163.8">5</text>
<text x="150.4" y="166.4">7</text>
<text x="137.7" y="168.9">6</text>
<text x="79.8" y="178.1" transform="rotate(-90 79.8 178.1)">4</text>
<text x="88.6" y="178.1" transform="rotate(-90 88.6 178.1)">4</text>
<text x="96.3" y="178.1" transform="rotate(-90 96.3 178.1)">4</text>
<text x="79.8" y="190.1" transform="rotate(-90 79.8 190.1)">11</text>
<text x="88.6" y="190.1" transform="rotate(-90 88.6 190.1)">11</text>
<text x="96.3" y="190.1" transform="rotate(-90 96.3 190.1)">11</text>
</g>
</svg>
